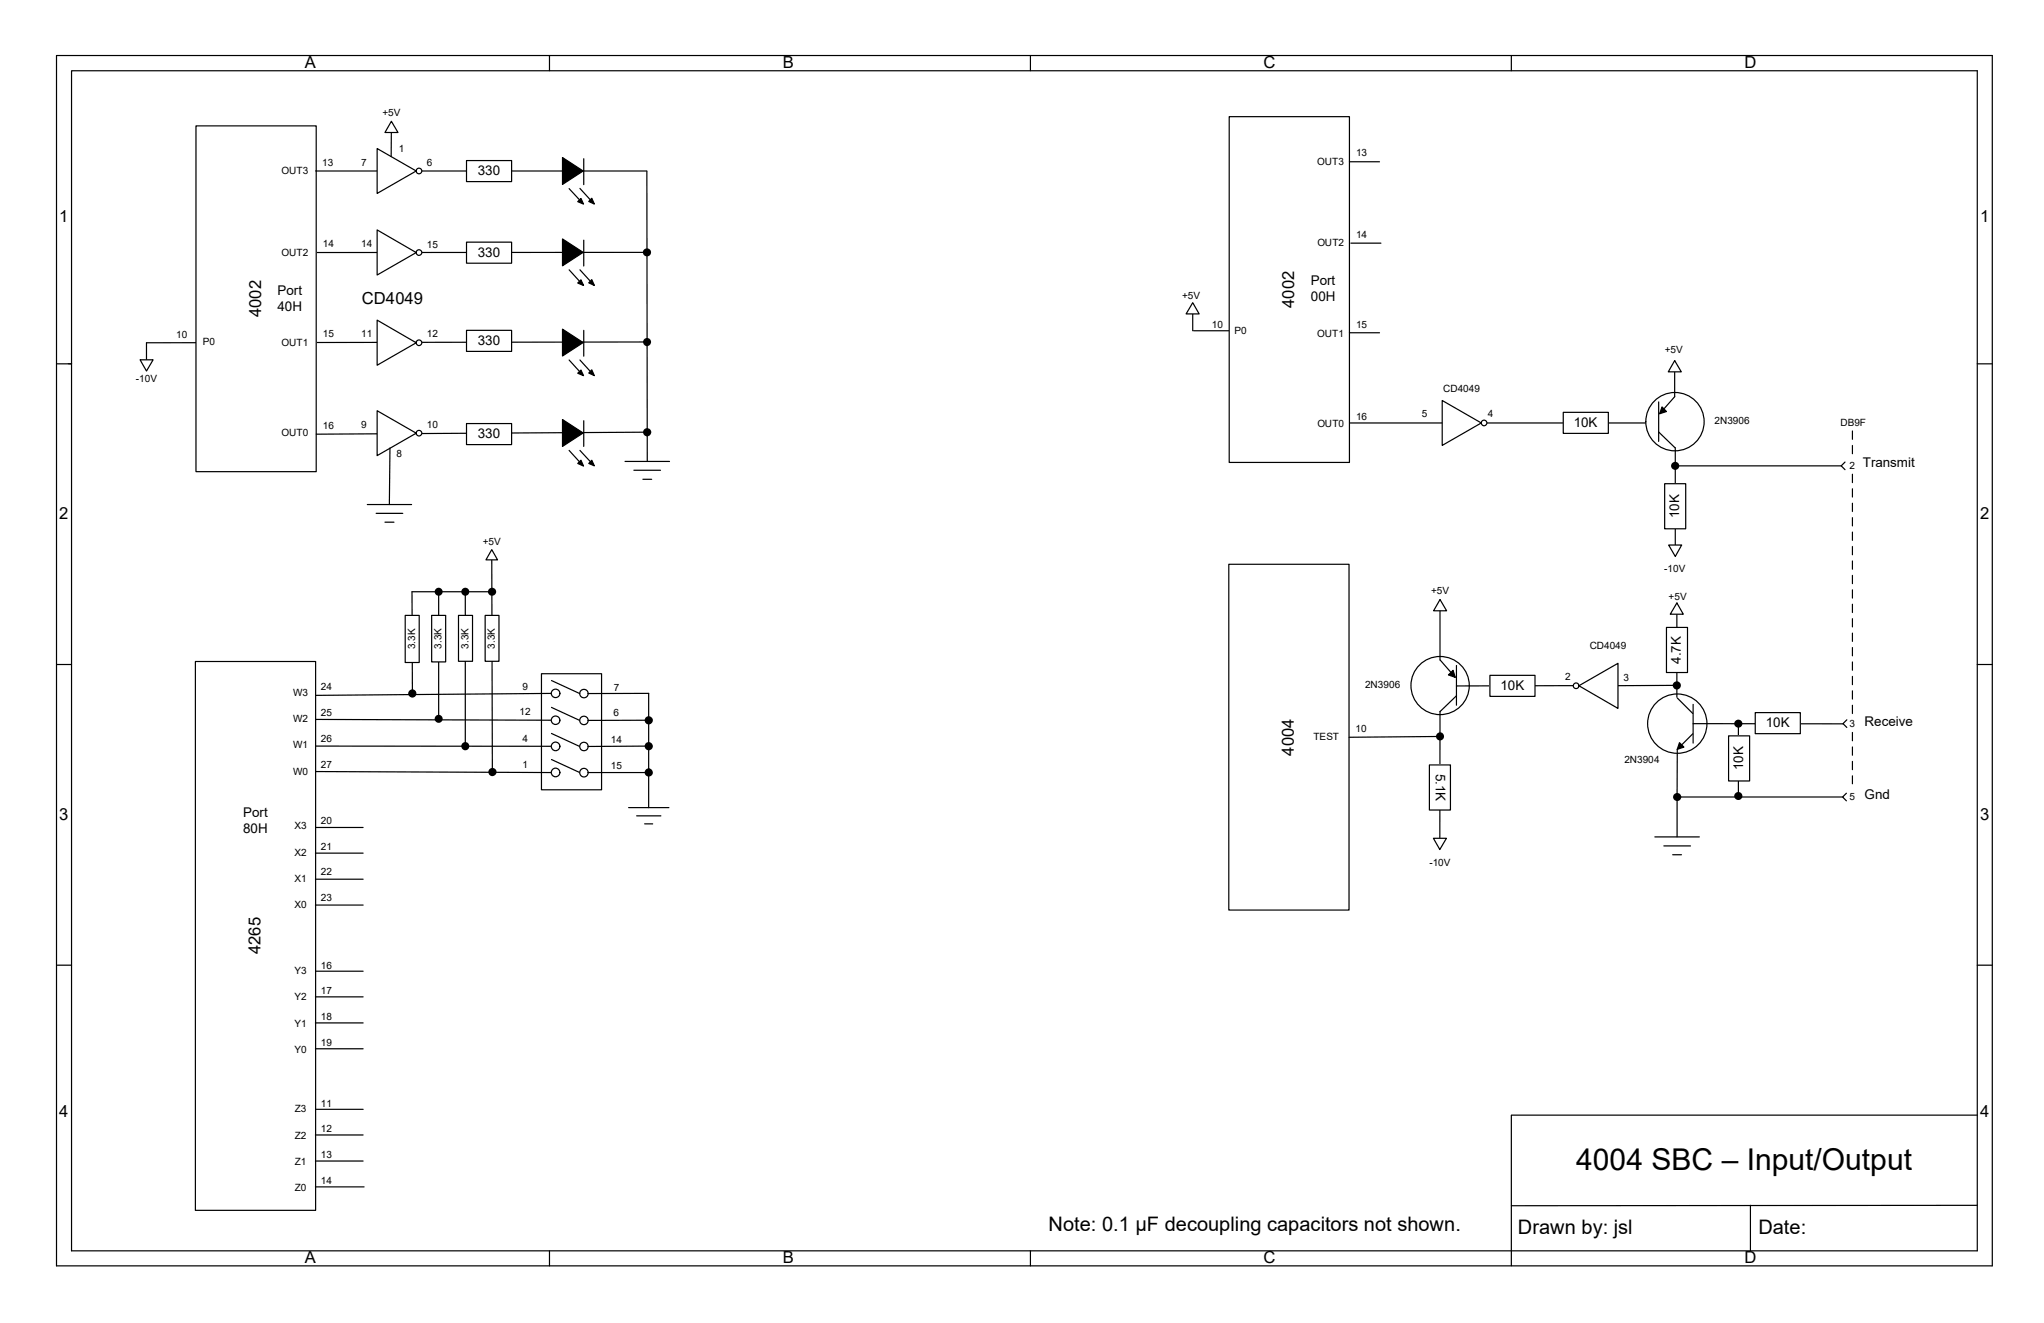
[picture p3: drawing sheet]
<svg xmlns="http://www.w3.org/2000/svg" width="432mm" height="279mm" viewBox="0 0 432 279" stroke-linecap="round" stroke-linejoin="round" font-family="sans-serif">
<path d="M252.1 69.8h21.3M266.7 89.3h83.7" fill="none" stroke="#000" stroke-width=".25"/>
<path d="M114.4 142.3h12.7v24.5h-12.7z" fill="#fff"/>
<g fill="none" stroke="#000" stroke-width=".25">
<path d="M11.9 11.7h409v255.6h-409zM15.1 14.9h402.6v249.3h-402.6zM116.1 11.7v3.2M217.7 11.7v3.2M319.3 11.7v3.2M11.9 76.8h3.2M417.7 76.8h3.2M11.9 140.3h3.2M66.7 157.6h49.8M66.7 151.9l49.8 .2M114.4 142.3h12.7v24.5h-12.7zM117.3 146.4l-50.6 .5"/>
<path d="M417.7 140.3h3.2M66.7 162.9l49.8 .3M11.9 203.8h3.2M417.7 203.8h3.2M417.7 235.5h-98.4v28.6M369.8 254.6v9.6M417.7 254.6h-98.4M116.1 264.2v3.1M217.7 264.2v3.1M319.3 264.2v3.1"/>
</g>
<circle cx="353.8" cy="89" r="6.2" fill="#fff"/>
<g fill="none" stroke="#000" stroke-width=".25">
<path d="M353.8 76.2v7.6l-3.2 3.6M350.4 84.9v8.3M350.4 91.2l3.4 3.3M351.1 85.9l.9 1-1.4 .5zM353.9 94.5v21.4M353.9 98.4h35.1"/>
<circle cx="353.8" cy="89" r="6.2"/>
</g>
<g fill="#000">
<path d="M351.1 85.9l.9 1-1.4 .5z"/>
<circle cx="353.9" cy="98.4" r=".86"/>
</g>
<path d="M351.7 102.2h4.4v9.5h-4.4z" fill="#fff"/>
<path d="M389.8 97.6l-.8 .8 .8 .8M351.7 102.2h4.4v9.5h-4.4z" fill="none" stroke="#000" stroke-width=".25"/>
<g fill="#000">
<path d="M391.2 90.9l.3 .1v1.8l-.2 .1-.1-.1zM391.3 93.9l.2 .2v1.7l-.2 .2-.1-.2v-1.7z"/>
<path d="M391.2 100.1l.3 .1v1.7l-.2 .2-.1-.2zM391.3 103.1l.2 .1v1.8l-.2 .1-.1-.1v-1.8zM391.3 106.1l.2 .2v1.7l-.2 .2-.1-.2v-1.7zM391.2 109.3l.1-.1 .2 .1v1.8l-.2 .1-.1-.1zM391.3 112.2l.2 .2v1.7l-.2 .2-.1-.2v-1.7zM391.2 115.4l.1-.1 .2 .1v1.8l-.2 .1-.1-.1zM391.3 118.3l.2 .1v1.8l-.2 .2-.1-.2v-1.8zM391.2 121.5l.1-.1 .2 .1v1.8l-.2 .1-.1-.1zM391.3 124.4l.2 .1v1.8l-.2 .1-.1-.1v-1.8zM391.3 127.5l.2 .1v1.8l-.2 .1-.1-.1v-1.8zM391.2 130.6l.1-.1 .2 .1v1.8l-.2 .1-.1-.1zM391.3 133.6l.2 .1v1.8l-.2 .1-.1-.1v-1.8zM391.3 136.6l.2 .1v1.8l-.2 .1-.1-.1v-1.8zM391.2 139.8l.1-.1 .2 .1v1.8l-.2 .1-.1-.1zM391.2 142.8l.1-.1 .2 .1v1.8l-.2 .1-.1-.1zM391.2 145.9l.1-.1 .2 .1v1.8l-.2 .1-.1-.1zM391.3 148.8l.2 .1v1.8l-.2 .1-.1-.1v-1.8z"/>
</g>
<path d="M353.8 76.2l1.4 2.3h-2.8z" fill="#fff"/>
<path d="M353.8 76.2l1.4 2.3h-2.8z" fill="none" stroke="#000" stroke-width=".25"/>
<path d="M352.5 115.1h2.8l-1.4 2.4z" fill="#fff"/>
<path d="M352.5 115.1h2.8l-1.4 2.4z" fill="none" stroke="#000" stroke-width=".25"/>
<circle cx="117.4" cy="152.1" r=".9" fill="#fff"/>
<g fill="none" stroke="#000" stroke-width=".25">
<path d="M116.5 149.4l6 2.7"/>
<circle cx="117.4" cy="152.1" r=".9"/>
</g>
<circle cx="117.4" cy="157.6" r=".91" fill="#fff"/>
<g fill="none" stroke="#000" stroke-width=".25">
<path d="M116.5 154.9l6 2.7"/>
<circle cx="117.4" cy="157.6" r=".91"/>
</g>
<circle cx="117.4" cy="163.1" r=".91" fill="#fff"/>
<g fill="none" stroke="#000" stroke-width=".25">
<path d="M123.4 146.5l13.6-.1v24.2M137 157.6h-13.6M116.5 160.4l6 2.8M123.4 163.2h13.6M132.8 170.6h8.5M134.5 172.3h5.1M136.2 174h1.7"/>
<circle cx="117.4" cy="163.1" r=".91"/>
</g>
<g fill="#000">
<circle cx="137" cy="157.6" r=".86"/>
<circle cx="137" cy="163.1" r=".86"/>
</g>
<path d="M330.2 87.1h9.6v4.4h-9.6z" fill="#fff"/>
<path d="M330.2 87.1h9.6v4.4h-9.6z" fill="none" stroke="#000" stroke-width=".25"/>
<circle cx="123.4" cy="146.5" r=".89" fill="#fff"/>
<circle cx="123.4" cy="146.5" r=".89" fill="none" stroke="#000" stroke-width=".25"/>
<circle cx="117.4" cy="146.4" r=".9" fill="#fff"/>
<g fill="none" stroke="#000" stroke-width=".25">
<path d="M116.5 143.7l6 2.8"/>
<circle cx="117.4" cy="146.4" r=".9"/>
</g>
<circle cx="123.4" cy="157.7" r=".89" fill="#fff"/>
<circle cx="123.4" cy="157.7" r=".89" fill="none" stroke="#000" stroke-width=".25"/>
<circle cx="123.4" cy="163.2" r=".9" fill="#fff"/>
<g fill="none" stroke="#000" stroke-width=".25">
<path d="M103.9 117.5l.1 45.5M92.7 125v26.8M98.3 125v32.6M103.9 125h-16.9l.1 21.5"/>
<circle cx="123.4" cy="163.2" r=".9"/>
</g>
<g fill="#000">
<circle cx="92.7" cy="125" r=".85"/>
<circle cx="98.3" cy="125" r=".85"/>
<circle cx="103.9" cy="125" r=".86"/>
<circle cx="87.1" cy="146.5" r=".87"/>
<circle cx="92.7" cy="151.8" r=".85"/>
<circle cx="98.3" cy="157.6" r=".86"/>
<circle cx="104" cy="163" r=".86"/>
</g>
<path d="M103.9 116.1l1.2 2.1h-2.4z" fill="#fff"/>
<path d="M103.9 116.1l1.2 2.1h-2.4z" fill="none" stroke="#000" stroke-width=".25"/>
<path d="M85.6 130h3v9.9h-3z" fill="#fff"/>
<path d="M85.6 130h3v9.9h-3z" fill="none" stroke="#000" stroke-width=".25"/>
<path d="M91.2 130h2.9v9.8h-2.9z" fill="#fff"/>
<path d="M91.2 130h2.9v9.8h-2.9z" fill="none" stroke="#000" stroke-width=".25"/>
<path d="M96.9 130h2.9v9.7h-2.9z" fill="#fff"/>
<path d="M96.9 130h2.9v9.7h-2.9z" fill="none" stroke="#000" stroke-width=".25"/>
<path d="M102.5 130h2.9v9.7h-2.9z" fill="#fff"/>
<path d="M102.5 130h2.9v9.7h-2.9z" fill="none" stroke="#000" stroke-width=".25"/>
<path d="M304.7 84.6l8.2 4.7-8.2 4.8z" fill="#fff"/>
<path d="M304.7 84.6l8.2 4.7-8.2 4.8z" fill="none" stroke="#000" stroke-width=".25"/>
<circle cx="313.5" cy="89.3" r=".59" fill="#fff"/>
<circle cx="313.5" cy="89.3" r=".59" fill="none" stroke="#000" stroke-width=".25"/>
<path d="M259.7 24.6h25.4v73.1h-25.4z" fill="#fff"/>
<path d="M259.7 24.6h25.4v73.1h-25.4zM285.1 34.2h6.3M252 65.5v4.3" fill="none" stroke="#000" stroke-width=".25"/>
<path d="M252 63.9l1.3 2.4h-2.7z" fill="#fff"/>
<path d="M252 63.9l1.3 2.4h-2.7z" fill="none" stroke="#000" stroke-width=".25"/>
<circle cx="354.3" cy="152.8" r="6.3" fill="#fff"/>
<g fill="none" stroke="#000" stroke-width=".25">
<path d="M354.3 147.4l3.3 3.3M354.8 156.8l.9 1-1.4 .4zM357.6 155l-3.3 3.2M357.7 152.8l31.7 .1M357.7 148.8v8.1"/>
<circle cx="354.3" cy="152.8" r="6.3"/>
</g>
<path d="M354.8 156.8l.9 1-1.4 .4z" fill="#000"/>
<path d="M370.8 150.5h9.5v4.4h-9.5z" fill="#fff"/>
<path d="M354.3 158.2v9.9M367.2 152.8v15.3M370.8 150.5h9.5v4.4h-9.5z" fill="none" stroke="#000" stroke-width=".25"/>
<g fill="#000">
<circle cx="367.2" cy="152.8" r=".85"/>
<circle cx="367.2" cy="168.1" r=".86"/>
</g>
<path d="M365.2 155.4h4.4v9.5h-4.4z" fill="#fff"/>
<path d="M354.2 127.3v19.9M365.2 155.4h4.4v9.5h-4.4z" fill="none" stroke="#000" stroke-width=".25"/>
<path d="M352 132.5h4.5v9.5h-4.5z" fill="#fff"/>
<path d="M352 132.5h4.5v9.5h-4.5zM390.1 152l-.8 .8 .8 .8M349.6 176.7h9.4M351.5 178.6h5.6M354.3 167.6v9.1M354.3 168.3h35M390.1 167.5l-.8 .8 .8 .8M353.4 180.5h1.8" fill="none" stroke="#000" stroke-width=".25"/>
<circle cx="354.3" cy="168.3" r=".86" fill="#000"/>
<path d="M354.2 127.3l1.4 2.4h-2.8z" fill="#fff"/>
<path d="M354.2 127.3l1.4 2.4h-2.8zM354.2 144.7l-15.2 .1" fill="none" stroke="#000" stroke-width=".25"/>
<circle cx="354.2" cy="144.8" r=".87" fill="#000"/>
<path d="M259.6 119.2h25.4v73h-25.4z" fill="#fff"/>
<path d="M259.6 119.2h25.4v73h-25.4zM304.2 155.5l-19.2 .2" fill="none" stroke="#000" stroke-width=".25"/>
<circle cx="304.2" cy="155.5" r=".86" fill="#000"/>
<circle cx="304.2" cy="144.8" r="6.2" fill="#fff"/>
<g fill="none" stroke="#000" stroke-width=".25">
<path d="M304.2 126.6v12.8M304.2 139.4l3.2 3.6M304.2 150.2v27.6M306 142.5l1-.9 .4 1.4zM307.7 140.5v8.4M307.7 146.9l-3.5 3.4"/>
<circle cx="304.2" cy="144.8" r="6.2"/>
</g>
<path d="M306 142.5l1-.9 .4 1.4z" fill="#000"/>
<path d="M302 161.5h4.4v9.6h-4.4z" fill="#fff"/>
<path d="M302 161.5h4.4v9.6h-4.4z" fill="none" stroke="#000" stroke-width=".25"/>
<path d="M304.2 126.6l1.4 2.4h-2.7z" fill="#fff"/>
<path d="M304.2 126.6l1.4 2.4h-2.7z" fill="none" stroke="#000" stroke-width=".25"/>
<path d="M302.8 177h2.8l-1.4 2.4z" fill="#fff"/>
<path d="M339.2 144.8l-31.5 .1M302.8 177h2.8l-1.4 2.4z" fill="none" stroke="#000" stroke-width=".25"/>
<path d="M314.7 142.6h9.6v4.5h-9.6z" fill="#fff"/>
<path d="M314.7 142.6h9.6v4.5h-9.6z" fill="none" stroke="#000" stroke-width=".25"/>
<path d="M333.5 144.8l8.3-4.7v9.5z" fill="#fff"/>
<path d="M333.5 144.8l8.3-4.7v9.5z" fill="none" stroke="#000" stroke-width=".25"/>
<circle cx="333" cy="144.8" r=".59" fill="#fff"/>
<g fill="none" stroke="#000" stroke-width=".25">
<path d="M285.4 51.4h6.3M285.1 70.3h6.3"/>
<circle cx="333" cy="144.8" r=".59"/>
</g>
<path d="M391.2 154.6l.3 .1v1.8l-.2 .1-.1-.1zM391.3 157.6l.2 .1v1.8l-.2 .1-.1-.1v-1.8zM391.3 160.7l.2 .1v1.8l-.2 .1-.1-.1v-1.8zM391.2 163.8l.1-.1 .2 .1v1.7l-.2 .2-.1-.2z" fill="#000"/>
<path d="M41.3 139.7h25.4v115.9h-25.4z" fill="#fff"/>
<g fill="none" stroke="#000" stroke-width=".25">
<path d="M41.3 139.7h25.4v115.9h-25.4zM137 152.1h-13.6M66.8 174.8h9.9M66.6 191.1h10.1M66.6 185.7h10.1M66.6 180.2h10.1M66.6 216h10.1M66.6 210.5h10.1M66.8 205.1h9.9M66.6 221.5h10.1M66.6 239.7h10.1M66.8 234.3h9.9"/>
<path d="M66.6 250.7h10.3M66.6 245.2h10.1"/>
</g>
<circle cx="137" cy="152.1" r=".86" fill="#000"/>
<circle cx="123.4" cy="152.1" r=".89" fill="#fff"/>
<g fill="none" stroke="#000" stroke-width=".25">
<path d="M136.7 53.3h-89.5"/>
<circle cx="123.4" cy="152.1" r=".89"/>
</g>
<circle cx="136.7" cy="53.3" r=".86" fill="#000"/>
<path d="M79.7 48.6l8.2 4.7-8.2 4.8z" fill="#fff"/>
<path d="M79.7 48.6l8.2 4.7-8.2 4.8z" fill="none" stroke="#000" stroke-width=".25"/>
<circle cx="88.5" cy="53.3" r=".59" fill="#fff"/>
<g fill="none" stroke="#000" stroke-width=".25">
<path d="M136.7 72.2l-105.8 .2"/>
<circle cx="88.5" cy="53.3" r=".59"/>
</g>
<circle cx="136.7" cy="72.2" r=".85" fill="#000"/>
<path d="M79.7 67.6l8.2 4.8-8.2 4.7z" fill="#fff"/>
<path d="M79.7 67.6l8.2 4.8-8.2 4.7z" fill="none" stroke="#000" stroke-width=".25"/>
<circle cx="88.5" cy="72.4" r=".59" fill="#fff"/>
<g fill="none" stroke="#000" stroke-width=".25">
<path d="M118.8 50.5l4.4 2.8-4.4 2.8zM120.2 57l2.2 2.4M122.5 57l2.2 2.4M122.7 59.1l.6 1.2-1.3-.5zM123.3 50.7v5.5M125 59.1l.6 1.2-1.2-.6zM118.8 69.5l4.4 2.8-4.4 2.9zM120.2 76l2.2 2.4M122.5 76l2.2 2.4M122.7 78.1l.6 1.2-1.3-.5zM123.3 69.8v5.4M125 78.1l.6 1.2-1.2-.5z"/>
<path d="M118.8 88.6l4.4 2.8-4.4 2.9zM120.2 95.1l2.2 2.4M122.5 95.1l2.2 2.4M122.7 97.2l.6 1.2-1.3-.5zM123.3 88.9v5.4M125 97.2l.6 1.2-1.2-.5z"/>
<circle cx="88.5" cy="72.4" r=".59"/>
</g>
<path d="M118.8 50.5l4.4 2.8-4.4 2.8zM122.7 59.1l.6 1.2-1.3-.5zM125 59.1l.6 1.2-1.2-.6zM118.8 69.5l4.4 2.8-4.4 2.9zM122.7 78.1l.6 1.2-1.3-.5zM125 78.1l.6 1.2-1.2-.5zM118.8 88.6l4.4 2.8-4.4 2.9zM122.7 97.2l.6 1.2-1.3-.5zM125 97.2l.6 1.2-1.2-.5z" fill="#000"/>
<path d="M41.4 26.6h25.4v73h-25.4z" fill="#fff"/>
<path d="M41.4 26.6h25.4v73h-25.4zM66.7 36.1h70" fill="none" stroke="#000" stroke-width=".25"/>
<path d="M79.7 31.4l8.2 4.7-8.2 4.8z" fill="#fff"/>
<path d="M79.7 31.4l8.2 4.7-8.2 4.8z" fill="none" stroke="#000" stroke-width=".25"/>
<circle cx="88.5" cy="36.1" r=".59" fill="#fff"/>
<g fill="none" stroke="#000" stroke-width=".25">
<path d="M136.7 91.3l-69.9 .4"/>
<circle cx="88.5" cy="36.1" r=".59"/>
</g>
<circle cx="136.7" cy="91.3" r=".86" fill="#000"/>
<path d="M79.7 86.7l8.2 4.8-8.2 4.7z" fill="#fff"/>
<path d="M79.7 86.7l8.2 4.8-8.2 4.7z" fill="none" stroke="#000" stroke-width=".25"/>
<circle cx="88.5" cy="91.5" r=".59" fill="#fff"/>
<g fill="none" stroke="#000" stroke-width=".25">
<path d="M118.8 33.3l4.4 2.8-4.4 2.8zM120.2 39.8l2.2 2.4M122.5 39.8l2.2 2.4M123.3 33.5v5.5M136.7 36.2v61.3M122.7 41.9l.6 1.2-1.3-.5zM125 41.9l.6 1.2-1.2-.6zM30.9 72.4v4.4M82.4 94.6l-.1 12M132 97.5h9.4M133.9 99.3h5.6M77.6 106.6h9.4"/>
<path d="M79.5 108.4h5.6M81.3 110.3h1.9M135.8 101.2h1.9"/>
<circle cx="88.5" cy="91.5" r=".59"/>
</g>
<path d="M118.8 33.3l4.4 2.8-4.4 2.8zM122.7 41.9l.6 1.2-1.3-.5zM125 41.9l.6 1.2-1.2-.6z" fill="#000"/>
<path d="M29.6 76h2.7l-1.4 2.4z" fill="#fff"/>
<path d="M29.6 76h2.7l-1.4 2.4z" fill="none" stroke="#000" stroke-width=".25"/>
<path d="M98.6 33.9h9.5v4.5h-9.5z" fill="#fff"/>
<path d="M98.6 33.9h9.5v4.5h-9.5z" fill="none" stroke="#000" stroke-width=".25"/>
<path d="M98.6 51.1h9.5v4.5h-9.5z" fill="#fff"/>
<path d="M98.6 51.1h9.5v4.5h-9.5z" fill="none" stroke="#000" stroke-width=".25"/>
<path d="M98.6 69.8h9.5v4.4h-9.5z" fill="#fff"/>
<path d="M98.6 69.8h9.5v4.4h-9.5z" fill="none" stroke="#000" stroke-width=".25"/>
<path d="M98.6 89.5h9.5v4.4h-9.5z" fill="#fff"/>
<path d="M82.7 27.2l-.1 5.9M98.6 89.5h9.5v4.4h-9.5z" fill="none" stroke="#000" stroke-width=".25"/>
<path d="M82.7 25.6l1.4 2.4h-2.8z" fill="#fff"/>
<path d="M82.7 25.6l1.4 2.4h-2.8z" fill="none" stroke="#000" stroke-width=".25"/>
<text font-size="6.3" x="333" y="247">4004 SBC – Input/Output</text>
<g font-size="4.2">
<text x="221.5" y="260.1">Note: 0.1 µF decoupling capacitors not shown.</text>
<text x="320.7" y="260.6">Drawn by: jsl</text>
<text x="371.5" y="260.6">Date:</text>
</g>
<g font-size="3.5">
<text x="64.4" y="14.4">A</text>
<text x="165.4" y="14.4">B</text>
<text x="266.9" y="14.4">C</text>
<text x="368.5" y="14.4">D</text>
<text x="12.5" y="46.9">1</text>
<text x="418.3" y="46.9">1</text>
<text x="76.5" y="64.1">CD4049</text>
<text x="273.4" y="65" transform="rotate(-90 273.4 65)">4002</text>
<text x="55.2" y="67" transform="rotate(-90 55.2 67)">4002</text>
<text x="12.5" y="109.6">2</text>
<text x="418.3" y="109.6">2</text>
<text x="273.3" y="159.6" transform="rotate(-90 273.3 159.6)">4004</text>
<text x="12.5" y="173.1">3</text>
<text x="418.3" y="173.1">3</text>
<text x="55" y="201.6" transform="rotate(-90 55 201.6)">4265</text>
<text x="12.5" y="235.9">4</text>
<text x="418.3" y="235.8">4</text>
<text x="64.4" y="266.8">A</text>
<text x="165.4" y="266.8">B</text>
<text x="266.9" y="266.8">C</text>
<text x="368.5" y="266.8">D</text>
</g>
<g font-size="2.8">
<text x="101" y="37">330</text>
<text x="101" y="54.2">330</text>
<text x="58.6" y="62.3">Port</text>
<text x="58.6" y="65.7">40H</text>
<text x="276.9" y="60.3">Port</text>
<text x="276.9" y="63.7">00H</text>
<text x="101" y="72.8">330</text>
<text x="101" y="92.5">330</text>
<text x="332.4" y="90.1">10K</text>
<text x="393.5" y="98.6">Transmit</text>
<text x="354.7" y="109.4" transform="rotate(-90 354.7 109.4)">10K</text>
<text x="355.1" y="140.1" transform="rotate(-90 355.1 140.1)">4.7K</text>
<text x="317" y="145.7">10K</text>
<text x="373" y="153.5">10K</text>
<text x="393.9" y="153.4">Receive</text>
<text x="303.3" y="163.4" transform="rotate(90 303.3 163.4)">5.1K</text>
<text x="368.2" y="162.6" transform="rotate(-90 368.2 162.6)">10K</text>
<text x="51.4" y="172.6">Port</text>
<text x="393.9" y="168.7">Gnd</text>
<text x="51.4" y="176">80H</text>
</g>
<g font-size="2.1">
<text x="80.8" y="24.4">+5V</text>
<text x="68.1" y="35">13</text>
<text x="76.3" y="35">7</text>
<text x="84.3" y="32.1">1</text>
<text x="90.2" y="35.1">6</text>
<text x="278.3" y="34.8">OUT3</text>
<text x="286.5" y="33">13</text>
<text x="59.5" y="36.7">OUT3</text>
<text x="68.2" y="52.2">14</text>
<text x="76.3" y="52.2">14</text>
<text x="90.2" y="52.3">15</text>
<text x="278.3" y="52">OUT2</text>
<text x="286.5" y="50.2">14</text>
<text x="59.5" y="54">OUT2</text>
<text x="249.7" y="63.2">+5V</text>
<text x="37.2" y="71.4">10</text>
<text x="68.2" y="71.1">15</text>
<text x="76.3" y="71.2">11</text>
<text x="90.2" y="71.2">12</text>
<text x="256" y="69.3">10</text>
<text x="260.8" y="70.5">P0</text>
<text x="278.3" y="71.1">OUT1</text>
<text x="286.5" y="69.2">15</text>
<text x="42.9" y="72.8">P0</text>
<text x="59.5" y="73.1">OUT1</text>
<text x="351.7" y="74.6">+5V</text>
<text x="28.7" y="80.8">-10V</text>
<text x="304.9" y="82.8">CD4049</text>
<text x="286.5" y="88.6">16</text>
<text x="300.4" y="88.1">5</text>
<text x="314.3" y="88.1">4</text>
<text x="362.2" y="89.5">2N3906</text>
<text x="388.8" y="89.9">DB9F</text>
<text x="59.5" y="92.1">OUT0</text>
<text x="68.2" y="90.6">16</text>
<text x="76.3" y="90.4">9</text>
<text x="90.2" y="90.4">10</text>
<text x="278.3" y="90.1">OUT0</text>
<text x="83.7" y="96.6">8</text>
<text x="390.7" y="99">2</text>
<text x="102" y="115">+5V</text>
<text x="302.3" y="125.4">+5V</text>
<text x="351.6" y="120.9">-10V</text>
<text x="352.5" y="126.7">+5V</text>
<text x="87.7" y="137.1" transform="rotate(-90 87.7 137.1)">3.3K</text>
<text x="93.3" y="137" transform="rotate(-90 93.3 137)">3.3K</text>
<text x="99" y="137" transform="rotate(-90 99 137)">3.3K</text>
<text x="104.6" y="137" transform="rotate(-90 104.6 137)">3.3K</text>
<text x="335.8" y="137.2">CD4049</text>
<text x="330.6" y="143.6">2</text>
<text x="342.9" y="143.8">3</text>
<text x="61.9" y="146.9">W3</text>
<text x="67.8" y="145.8">24</text>
<text x="110.4" y="145.7">9</text>
<text x="129.7" y="145.8">7</text>
<text x="288.4" y="145.2">2N3906</text>
<text x="61.9" y="152.5">W2</text>
<text x="67.8" y="151.3">25</text>
<text x="109.8" y="151">12</text>
<text x="129.6" y="151.1">6</text>
<text x="286.4" y="154.6">10</text>
<text x="390.7" y="153.5">3</text>
<text x="61.9" y="158">W1</text>
<text x="67.8" y="156.7">26</text>
<text x="110.4" y="156.8">4</text>
<text x="129" y="157">14</text>
<text x="277.5" y="156.3">TEST</text>
<text x="343.2" y="161.2">2N3904</text>
<text x="61.9" y="163.6">W0</text>
<text x="67.8" y="162.2">27</text>
<text x="110.4" y="162.2">1</text>
<text x="129.1" y="162.3">15</text>
<text x="67.8" y="174">20</text>
<text x="390.7" y="169">5</text>
<text x="62.2" y="175.1">X3</text>
<text x="67.8" y="179.4">21</text>
<text x="62.2" y="180.7">X2</text>
<text x="67.8" y="184.9">22</text>
<text x="302" y="182.8">-10V</text>
<text x="62.2" y="186.2">X1</text>
<text x="62.2" y="191.8">X0</text>
<text x="67.8" y="190.3">23</text>
<text x="62.2" y="205.7">Y3</text>
<text x="67.8" y="204.6">16</text>
<text x="62.2" y="211.3">Y2</text>
<text x="67.8" y="215.5">18</text>
<text x="67.8" y="210">17</text>
<text x="62.2" y="216.8">Y1</text>
<text x="67.8" y="220.9">19</text>
<text x="62.2" y="222.4">Y0</text>
<text x="67.8" y="233.7">11</text>
<text x="62.3" y="234.9">Z3</text>
<text x="67.8" y="239.1">12</text>
<text x="62.3" y="246">Z1</text>
<text x="62.3" y="240.5">Z2</text>
<text x="67.8" y="244.6">13</text>
<text x="62.3" y="251.6">Z0</text>
<text x="67.8" y="250.1">14</text>
</g>
</svg>
